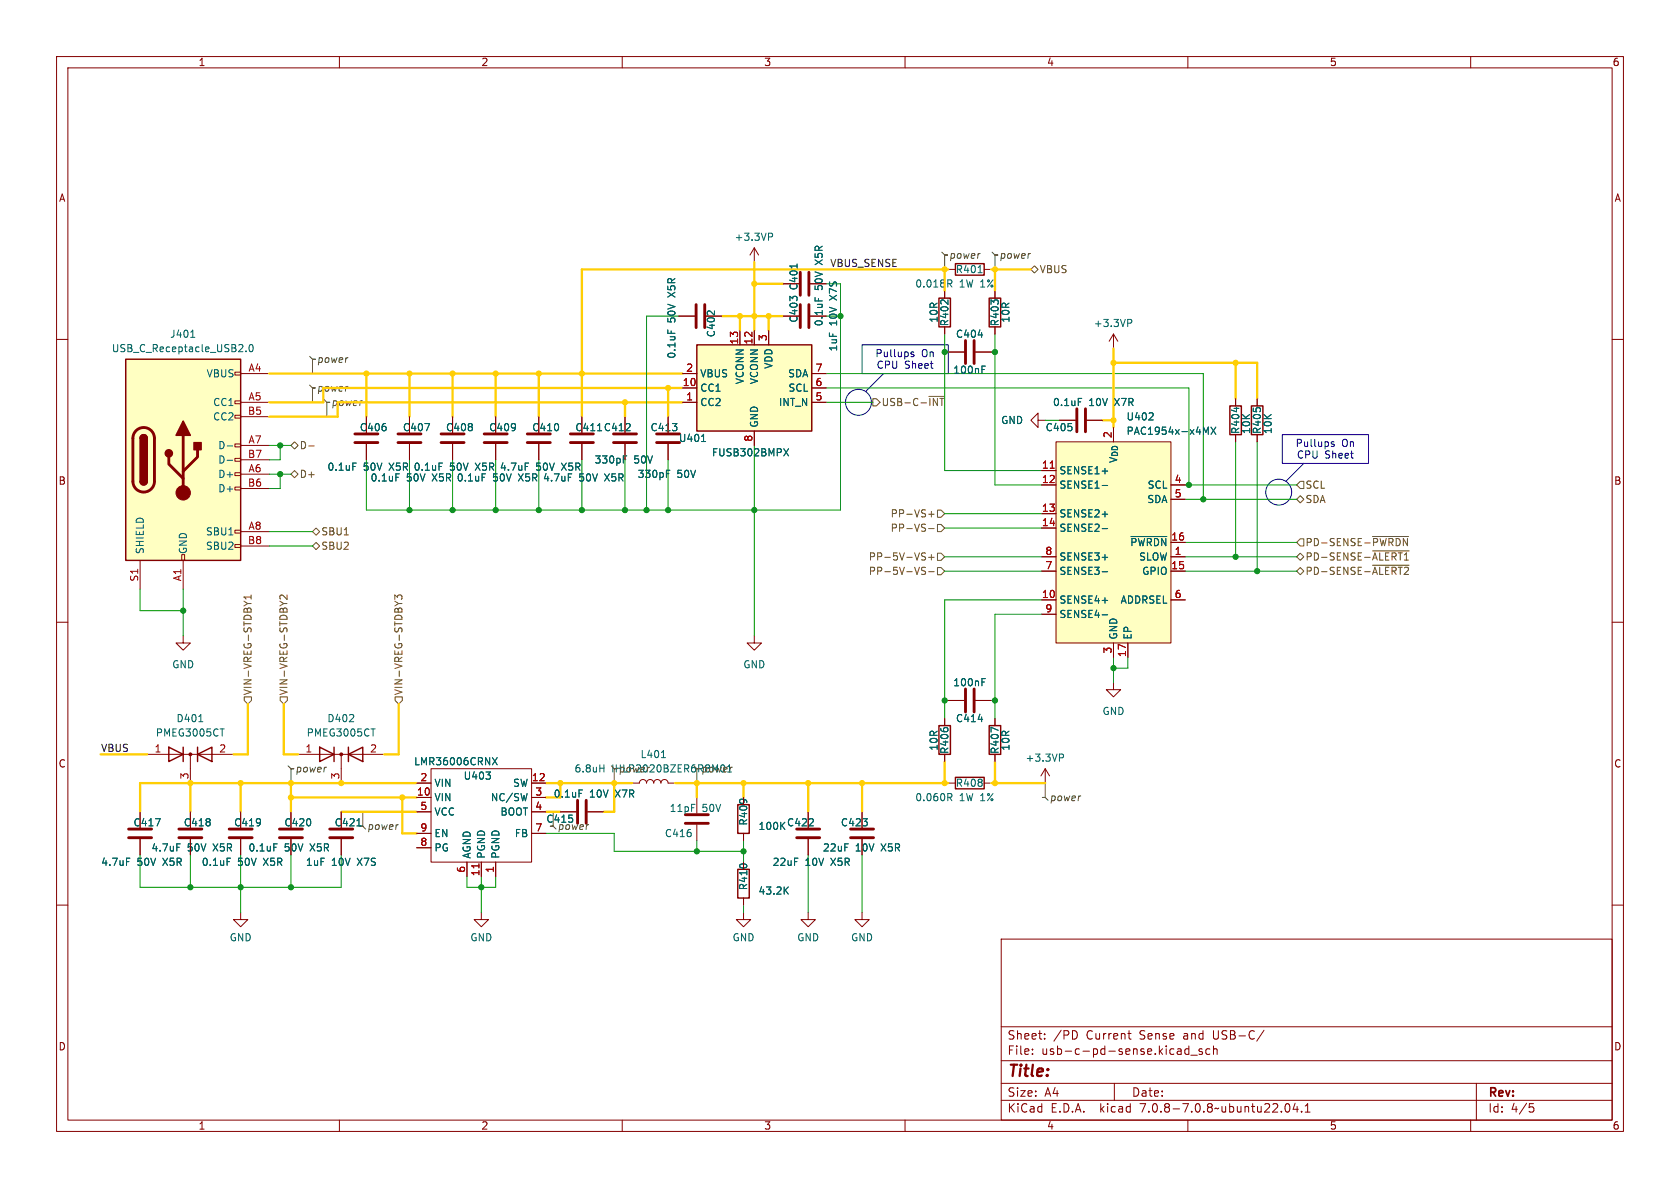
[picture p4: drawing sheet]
<svg xmlns="http://www.w3.org/2000/svg" width="297mm" height="210mm" viewBox="0 0 297 210" stroke-linecap="round" stroke-linejoin="round" font-family="sans-serif">
<g fill="none" stroke="#840000" stroke-width=".18">
<path d="M10 10h277v190h-277zM12 12h273v186h-273zM60 10v2M110 10v2M160 10v2M210 10v2M260 10v2M10 60h2M120 55.9h2.8M124.8 55.9h2.8M130.8 58.4v2.6M133.3 43.8l-.7 1.3"/>
<path d="M133.3 43.8v2.6M133.3 58.4v2.6M133.3 43.8l.8 1.3M135.9 58.4v2.6M138.4 55.9h2.8M138.4 50.2h2.8M143.3 55.9h2.7M143.3 50.2h2.7M167 51.4v1.3M167 57.8v1.3M167.6 47.6h1.3M174 47.6h1.3"/>
<path d="M175.9 51.4v1.3M175.9 57.8v1.3M196.8 59.1v2.5M196.8 59.1l-.7 1.2M196.8 59.1l.8 1.2M285 60h2M41.5 78.5h1v.5h-1zM41.5 73.4h1v.5h-1zM41.5 70.9h1v.5h-1zM41.5 65.8h1v.5h-1zM42.5 66h5.1M42.5 71.1h5.1"/>
<path d="M42.5 78.7h5.1M42.5 73.7h5.1M64.8 73.7v2.8M64.8 78.5v2.8M72.4 73.7v2.8M72.4 78.5v2.8M80 73.7v2.8M80 78.5v2.8M87.6 73.7v2.8M87.6 78.5v2.8M95.2 73.7v2.8M95.2 78.5v2.8"/>
<path d="M102.9 73.7v2.8M102.9 78.5v2.8M110.5 73.7v2.8M110.5 78.5v2.8M118.1 73.7v2.8M118.1 78.5v2.8M120.6 66h2.6M120.6 71.1h2.6M120.6 68.6h2.6M133.3 76.2v2.5M143.5 66h2.5M143.5 71.1h2.5"/>
<path d="M143.5 68.6h2.5M167.6 62.2h2.8M172.5 62.2h2.8M183.5 74.3v-1.3l-1.3 1.3 1.3 1.3v-1.3h1.3M186.7 78.1h20.3v35.6h-20.3zM187.3 74.3h2.8M192.2 74.3h2.7M218.4 70.5v1.3M218.4 76.8v1.3M222.2 70.5v1.3M222.2 76.8v1.3M24.8 99.1v5"/>
<path d="M32.1 98h.5v1.1h-.5zM32.4 99.1v5M41.5 96.3h1v.5h-1zM41.5 93.7h1v.5h-1zM41.5 86.1h1v.5h-1zM41.5 83.6h1v.5h-1zM41.5 81h1v.5h-1zM42.5 83.8h5.1M42.5 94h5.1M42.5 86.4h5.1M42.5 81.3h5.1M42.5 96.5h5.1"/>
<path d="M184.1 98.4h2.6M184.1 83.2h2.6M184.1 85.7h2.6M184.1 90.8h2.6M184.1 93.3h2.6M207 98.4h2.5M207 85.7h2.5M207 95.9h2.5M207 88.3h2.5M10 110h2M32.4 112.4v1.3h1.3l-1.3 1.2-1.3-1.2h1.3M133.3 112.4v1.3h1.3l-1.3 1.2-1.2-1.2h1.2"/>
<path d="M184.1 106h2.6M184.1 101h2.6M184.1 108.6h2.6M196.8 113.7v2.5M199.4 113.7v2.5M207 106h2.5M207 101h2.5M285 110h2M26 133.4h15.3M33.7 133.4v5M52.7 133.4h15.2M60.3 133.4v5"/>
<path d="M73.7 138.4h2.5M76.2 135.9h17.8v16.5h-17.8zM94 138.4h2.5M111.8 138.4h1.2a.64 .64 0 0 1 .7-.6 .64 .64 0 0 1 .6 .6 .64 .64 0 0 1 .6-.6 .64 .64 0 0 1 .7 .6 .64 .64 0 0 1 .6-.6 .64 .64 0 0 1 .6 .6 .64 .64 0 0 1 .7-.6 .64 .64 0 0 1 .6 .6h1.3M167 127v1.3M167 133.4v1.2M167.6 138.4h1.3M167.6 123.8h2.8M172.5 123.8h2.8M174 138.4h1.3M175.9 127v1.3M175.9 133.4v1.2"/>
<path d="M184.8 135.9l-.8 1.3M184.8 135.9v2.5M184.8 135.9l.7 1.3M196.8 120.7v1.2h1.3l-1.3 1.3-1.2-1.3h1.2M10 160h2M24.8 143.5v2.8M24.8 148.3v2.8M33.7 143.5v2.8M33.7 148.3v2.8M42.5 143.5v2.8M42.5 148.3v2.8M51.4 143.5v2.8"/>
<path d="M51.4 148.3v2.8M60.3 143.5v2.8M60.3 148.3v2.8M73.7 141h2.5M73.7 143.5h2.5M73.7 147.3h2.5M73.7 149.9h2.5M82.5 152.4v2.5M85.1 152.4v2.5M87.6 152.4v2.5M94 141h2.5M94 143.5h2.5"/>
<path d="M94 147.3h2.5M99.1 143.5h2.8M103.9 143.5h2.8M123.2 141v2.8M123.2 145.8v2.8M131.4 141v1.2M131.4 147.3v1.3M131.4 152.4v1.3M131.4 158.8v1.2M142.9 143.5v2.8M142.9 148.3v2.8M152.4 143.5v2.8"/>
<path d="M152.4 148.3v2.8M285 160h2M42.5 161.3v1.3h1.3l-1.3 1.2-1.2-1.2h1.2M85.1 161.3v1.3h1.3l-1.3 1.2-1.3-1.2h1.3M131.4 161.3v1.3h1.3l-1.3 1.2-1.2-1.2h1.2M142.9 161.3v1.3h1.2l-1.2 1.2-1.3-1.2h1.3M152.4 161.3v1.3h1.3l-1.3 1.2-1.3-1.2h1.3M177 166h108v32h-108zM60 198v2M110 198v2M160 198v2M177 194.5h108"/>
<path d="M177 191.5h108M177 187.5h108M177 181.5h108M182.5 186.3v.1M182.5 185.5v.1M184.7 183.6v.1M184.7 182.8v.1M190.3 182.4l.2 .4-.2 .7M197 191.5v3M199.4 182.7h.6M199.7 183.6l.3 .1M210 198v2"/>
<path d="M210.2 184.9v1.5M210.2 185.5l-.5-.1-.2 .3v.4l.1 .2h.6M210.5 186.5h1.2M212.5 185.5l-.3-.1-.2 .2v.2l.5 .2v.3h-.5M213.9 185.5l-.4-.1-.3 .3v.4l.1 .2h.6M214.5 185.5l.2-.1 .4 .1 .1 .9M214.5 184.9v1.5M223.5 182.1l-1.3 2M227.3 195.2l.2-.1a.81 .81 0 0 1 .6 .6 .81 .81 0 0 1-.3 .8l-.1 .1a.81 .81 0 0 1-.4-1.4zM229 195l-.4 1.1h.9M229.3 195.6v1M230.1 196.5v.1"/>
<path d="M230.7 196.6h.9M230.7 195.5l.5-.4v1.5M260 198v2M261 191.5v6.5M270.4 195.1h.7M270.5 195.7h.4l.3 .3-.2 .5-.5 .1"/>
</g>
<g fill="none" stroke="#840000" stroke-width=".51">
<path d="M123.1 53.8v4.1M124.6 53.8v4.1M141.5 48.1v4.1M141.5 53.8v4.1M143 48.1v4.1M143 53.8v4.1M24.1 76.1a1.91 1.91 0 0 1 2-.4 1.91 1.91 0 0 1 1.2 1.8v7.6a1.91 1.91 0 0 1-1.9 1.9 1.91 1.91 0 0 1-1.9-1.9v-7.8l.2-.6zM32.4 77v10.1M34.9 79.5v1.3l-2.5 2.5M62.7 78.2h4.1M62.7 76.7h4.1M70.4 78.2h4"/>
<path d="M70.4 76.7h4M78 78.2h4M78 76.7h4M85.6 78.2h4.1M85.6 76.7h4.1M93.2 78.2h4.1M93.2 76.7h4.1M100.8 78.2h4.1M100.8 76.7h4.1M108.5 78.2h4M108.5 76.7h4M116.1 78.2h4"/>
<path d="M116.1 76.7h4M170.7 60.2v4.1M172.2 60.2v4.1M190.4 72.3v4M191.9 72.3v4M29.8 80.8v1.2l2.6 2.6M170.7 121.8v4.1M172.2 121.8v4.1M22.7 146.6h4.1M22.7 148.1h4.1M31.6 146.6h4.1M31.6 148.1h4.1"/>
<path d="M40.5 146.6h4.1M40.5 148.1h4.1M49.4 146.6h4.1M49.4 148.1h4.1M58.3 146.6h4.1M58.3 148.1h4.1M102.1 141.5v4M103.6 141.5v4M121.2 144h4M121.2 145.5h4M140.8 146.6h4.1M140.8 148.1h4.1"/>
<path d="M150.4 146.6h4M150.4 148.1h4"/>
</g>
<g fill="none" stroke="#840000" stroke-width=".25">
<path d="M166 52.7h2v5.1h-2zM168.9 46.6h5.1v2h-5.1zM174.9 52.7h2v5.1h-2zM22.2 63.5h20.3v35.6h-20.3zM24.8 77.5a.64 .64 0 0 1 .6-.7 .64 .64 0 0 1 .6 .7M123.2 61h20.3v15.2h-20.3zM217.4 71.8h2.1v5h-2.1zM221.2 71.8h2.1v5h-2.1zM24.8 85.1a.64 .64 0 0 0 .6 .6 .64 .64 0 0 0 .6-.6M29.8 132.1l2.6 1.3-2.6 1.2zM32.4 132.1v2.5M34.9 132.1v2.5"/>
<path d="M34.9 133.4l2.6-1.3v2.5zM56.5 132.1l2.6 1.3-2.6 1.2zM59.1 132.1v2.5M61.6 132.1v2.5M61.6 133.4l2.5-1.3v2.5zM166 128.3h2v5.1h-2zM168.9 137.4h5.1v2h-5.1zM174.9 128.3h2v5.1h-2zM130.4 153.7h2.1v5.1h-2.1zM130.4 142.2h2.1v5.1h-2.1z"/>
</g>
<g fill="none" stroke="#006464" stroke-width=".18">
<path d="M33.7 59.6h.7M118.1 58.3v.6M135.9 41.2h.4l.3 .3-.1 .3-.6 .1M140.9 46.7v.7M144.1 52.6v.6M167.6 49.5h.4l.3 .2-.1 .4h-.6M167.9 50.1l.4 .6M172.9 48.2h.7M172.9 59.2h.8M199.4 56.5h.4l.3 .2-.1 .4h-.6M40.2 78.8h.9M43.5 62.1v.1"/>
<path d="M44.1 61l.2-.1a.68 .68 0 0 1 .5 .6 .68 .68 0 0 1-.5 .7l-.2-.1-.1-.4zM75.1 74.9h.8l-.5 1.2M124 78h.7M138.6 79.3l.8 1.3M139.4 79.3l-.8 1.3M173.6 65.3h.4M173.6 64.7h.6M190.6 70.4h.6M203.1 74.2h.8M203.8 73.1v.4M213.2 76.4l.4-.9v1.3M214.1 75.5l.8 1.3"/>
<path d="M214.9 75.5l-.8 1.3M218.6 72v.8M40.2 81.4h.9M62.4 81.9h.6M77.6 81.9h.6M92.9 81.9h.6M110.2 81.2h.4M110.2 80.6h.6M117.8 83.7h.4M117.8 83.1h.6M194.9 83.3h.9M194.9 85.8h.9"/>
<path d="M194.9 90.9h.9M194.9 93.4h.9M194.9 98.5h.9M199.9 94.8h6.4M173.6 120h.6M194.9 106.1h.9M194.9 101.1h.9M194.9 108.7h.9M35.1 127.6h.8M38.9 128.8h.7M65.6 128.8h.7M85.9 136.5h.8l-.4 .5"/>
<path d="M86.6 137.1v.5M87.1 133.9l.8 1.3M87.9 133.9l-.8 1.3M102.4 139.6h.6M106 135.8h.8M106.8 135.2v1.3M116.9 133.9h.8M172.9 127.2h.8M173.6 120.6h.4M176.5 129.1l-1.3-.5v.8M187.3 133.3h.5l.2 .2-.1 .4-.6 .1M22.4 151.7h.6"/>
<path d="M27.5 144.7h.8l-.5 1.3M31.3 149.2h.6M40.1 151.7h.7M48.4 149.2h.6M63.1 146h.7M93.2 140.3l-.3 1.2M138.2 145.9l.6 .7M138.8 145.4l-.8 .7M138.8 157.3l.6 .8M139.4 156.8l-.8 .7M167.6 140.3h.4l.3 .2-.1 .4h-.6M167.9 140.9l.4 .6"/>
</g>
<path d="M185.7 82.8h.7M84.7 152.7v.7" fill="none" stroke="#a90000" stroke-width=".18"/>
<g fill="#ffffc2" stroke="#ffffc2" stroke-width=".18">
<path d="M186.7 78.1h20.3v35.6h-20.3z"/>
<path d="M22.2 63.5h20.3v35.6h-20.3z"/>
<path d="M123.2 61h20.3v15.2h-20.3z"/>
</g>
<g fill="#840000" stroke="#840000" stroke-width=".25">
<path d="M24.8 85.1h1.2a.64 .64 0 0 1-.6 .6 .64 .64 0 0 1-.6-.6z"/>
<path d="M24.8 77.5h1.2v7.6h-1.2z"/>
<path d="M25 77a.64 .64 0 0 1 .6-.1 .64 .64 0 0 1 .4 .6h-1.2z"/>
<path d="M32.4 74.4l1.3 2.6h-2.6z"/>
<path d="M34.3 78.2h1.3v1.3h-1.3z"/>
<circle cx="29.8" cy="80.1" r=".63"/>
</g>
<g fill="#840000" stroke="#840000" stroke-width=".18">
<circle cx="32.4" cy="87.1" r="1.27"/>
<circle cx="33.7" cy="133.3" r=".25"/>
<circle cx="60.3" cy="133.3" r=".25"/>
</g>
<path d="M166.5 44.6l.5 .5h.5h-.5v2.5M175.4 44.6l.5 .5h.5h-.5v2.5M54.7 63l.5 .5h.6h-.6v2.5M54.7 68.1l.5 .5h.6h-.6v2.5M57.3 70.6l.5 .5h.5h-.5v2.6M50.9 135.4l.5 .5h.5h-.5v2.5M108.1 135.4l.5 .5h.5h-.5v2.5M122.7 135.4l.5 .5h.5h-.5v2.5M184.8 138.4v2.6h-.5h.5l.5 .5M64.1 143.5v2.6h-.5h.5l.5 .5M97.8 143.5v2.6h-.5h.5l.5 .5" fill="none" stroke="#484848" stroke-width=".18"/>
<g fill="none" stroke="#725600" stroke-width=".18">
<path d="M182.2 47.6l.7-.6 .6 .6-.6 .7zM51.4 78.7l.7-.6 .6 .6-.6 .7zM54.6 78.8h.9M154.3 70.5h.6l.7 .6-.7 .7h-.6zM51.4 83.8l.7-.6 .6 .6-.6 .7zM55.2 96.5l.7-.6 .6 .6-.6 .7zM55.2 94l.7-.7 .6 .7-.6 .6zM163 98.3l.5 .2 .1 .1-.1 .3-.4 .1M163 97.8h.6M164.2 90.9h.9M164.2 98.5h.9M164.2 93.4h.9"/>
<path d="M164.7 90.4v1M164.7 98v1M165.7 90.2h.7l.6 .6-.6 .6h-.7zM165.7 97.8h.7l.6 .6-.6 .7h-.7zM165.7 92.7h.7l.6 .6-.6 .7h-.7zM229.2 88.3l.7-.7 .6 .7-.6 .6zM229.2 98.4l.7-.6 .6 .6-.6 .7zM229.9 95.3h.6v1.2h-.6l-.7-.6zM229.9 85.1h.6v1.3h-.6l-.7-.7zM242.7 99.9h6.4M242.7 97.4h6.4M242.7 94.8h6.3"/>
<path d="M43.1 106.3l.7 .4M43.8 106.7h.6M43.8 106.7l-.7 .4M44.4 105.2v.7M44.4 105.5h-1.3l.4 .4M49.5 106.3l.6 .4M50.7 105.2v.8l-.9-.8-.3 .2 .1 .5M69.8 106v-.8l.5 .4 .1-.4h.5l.2 .2-.2 .6M69.8 106.3l.7 .4M163.6 100.3h-.5l-.1 .1v.4l.5 .2 .1 .3-.2 .2h-.5M164.2 101.1h.9M165.7 100.3h.7l.6 .7-.6 .6h-.7z"/>
<path d="M229.2 101l.7-.7 .6 .7-.6 .6zM43.2 123.2h1.2v.6l-.6 .7-.6-.7zM49.5 123.2h1.3v.6l-.6 .7-.7-.7zM69.8 123.2h1.3v.6l-.6 .7-.7-.7z"/>
</g>
<g fill="none" stroke="#0000c2" stroke-width=".18">
<path d="M152.4 61h15.2v5h-15.2zM156.2 66l-3.2 3.2M161.5 62.3l-.3-.1-.2 .2 .1 .2 .4 .1v.3h-.5M226.7 76.8h15.2v5.1h-15.2zM235.8 78.1h-.3l-.2 .2 .1 .1 .4 .2v.3h-.5M230.5 81.9l-3.2 3.2"/>
<circle cx="151.8" cy="71.1" r="2.29"/>
<circle cx="226.1" cy="87" r="2.29"/>
</g>
<g fill="none" stroke="#009600" stroke-width=".18">
<path d="M120 55.9h-5.7v34.3M146 50.2h2.6v40h-83.8v-8.9M146 55.9h2.6M167 59.1v24.1h17.1M175.9 59.1v26.6h8.2M47.6 78.7h3.8M49.5 78.7v2.6h-1.9M133.3 78.7v33.7M146 66h66.7v22.3M146 68.6h64.2v17.1M146 71.1h8.3M167 62.2h.6"/>
<path d="M175.3 62.2h.6M184.8 74.3h2.5M218.4 78.1v20.3M222.2 78.1v22.9M47.6 94h7.6M47.6 83.8h3.8M47.6 96.5h7.6M49.5 83.8v2.6h-1.9M72.4 81.3v8.9M80 81.3v8.9M87.6 81.3v8.9M95.2 81.3v8.9"/>
<path d="M102.9 81.3v8.9M110.5 81.3v8.9M118.1 81.3v8.9M167 98.4h17.1M167 90.8h17.1M167 93.3h17.1M209.5 98.4h19.7M209.5 85.7h19.7M209.5 88.3h19.7M209.5 95.9h19.7M24.8 104.1v3.9h7.6M32.4 104.1v8.3"/>
<path d="M167 101h17.1M184.1 108.6h-8.2v18.4M184.1 106h-17.1v21M196.8 116.2v4.5M199.4 116.2v1.9h-2.6M209.5 101h19.7M167 123.8h.6M175.3 123.8h.6M24.8 151.1v5.7h35.5v-5.7M33.7 151.1v5.7M42.5 151.1v10.2M51.4 151.1v5.7"/>
<path d="M82.5 154.9v1.9h5.1v-1.9M85.1 154.9v6.4M96.5 147.3h12.1v3.2h22.8M123.2 148.6v1.9M131.4 148.6v3.8M142.9 151.1v10.2M152.4 151.1v10.2M131.4 160v1.3"/>
</g>
<g fill="none" stroke="#ffce04" stroke-width=".41">
<path d="M127.6 55.9h10.8M130.8 55.9v2.5M133.3 46.4v12M133.3 50.2h5.1M135.9 55.9v2.5M167 47.6v3.8M167.6 47.6h-64.7v26.1M175.3 47.6h6.9M175.9 47.6v3.8M47.6 66h73M64.8 66v7.7M72.4 66v7.7"/>
<path d="M80 66v7.7M87.6 66v7.7M95.2 66v7.7M110.5 71.1v2.6M118.1 68.6v5.1M120.6 68.6h-63.5v2.5h-9.5M120.6 71.1h-60.9v2.6h-12.1M194.9 74.3h1.9M196.8 61.6v14M196.8 64.1h25.4v6.4M218.4 64.1v6.4M17.8 133.4h8.2"/>
<path d="M33.7 138.4v5.1M42.5 138.4v5.1M43.8 124.5v8.9h-2.5M50.2 124.5v8.9h2.5M51.4 138.4v5.1M70.5 124.5v8.9h-2.6M73.7 138.4h-48.9v5.1M96.5 138.4h15.3M99.1 138.4v2.6h-2.6M108.6 138.4v5.1h-1.9M119.4 138.4h48.2M123.2 138.4v2.6"/>
<path d="M131.4 138.4v2.6M142.9 138.4v5.1M152.4 138.4v5.1M167 134.6v3.8M175.3 138.4h9.5M175.9 134.6v3.8M51.4 141h22.3M60.3 143.5h13.4M71.1 141v6.3h2.6M96.5 143.5h2.6"/>
</g>
<g fill="#009600" stroke="#009600" stroke-width=".18">
<circle cx="51.4" cy="156.8" r=".46"/>
<circle cx="42.5" cy="156.8" r=".46"/>
<circle cx="33.7" cy="156.8" r=".46"/>
<circle cx="72.4" cy="90.2" r=".46"/>
<circle cx="49.5" cy="78.7" r=".46"/>
<circle cx="49.5" cy="83.8" r=".46"/>
<circle cx="102.9" cy="90.2" r=".46"/>
<circle cx="95.2" cy="90.2" r=".46"/>
<circle cx="80" cy="90.2" r=".46"/>
<circle cx="87.6" cy="90.2" r=".46"/>
<circle cx="114.3" cy="90.2" r=".46"/>
<circle cx="110.5" cy="90.2" r=".46"/>
<circle cx="118.1" cy="90.2" r=".46"/>
<circle cx="85.1" cy="156.8" r=".46"/>
<circle cx="32.4" cy="108" r=".46"/>
<circle cx="167" cy="123.8" r=".46"/>
<circle cx="133.3" cy="90.2" r=".46"/>
<circle cx="196.8" cy="118.1" r=".46"/>
<circle cx="175.9" cy="62.2" r=".46"/>
<circle cx="148.6" cy="55.9" r=".46"/>
<circle cx="123.2" cy="150.5" r=".46"/>
<circle cx="131.4" cy="150.5" r=".46"/>
<circle cx="212.7" cy="88.3" r=".46"/>
<circle cx="210.2" cy="85.7" r=".46"/>
<circle cx="222.2" cy="101" r=".46"/>
<circle cx="218.4" cy="98.4" r=".46"/>
<circle cx="167" cy="62.2" r=".46"/>
<circle cx="175.9" cy="123.8" r=".46"/>
</g>
<g fill="#ffce04" stroke="#ffce04" stroke-width=".18">
<circle cx="51.4" cy="138.4" r=".46"/>
<circle cx="42.5" cy="138.4" r=".46"/>
<circle cx="33.7" cy="138.4" r=".46"/>
<circle cx="51.4" cy="141" r=".46"/>
<circle cx="72.4" cy="66" r=".46"/>
<circle cx="80" cy="66" r=".46"/>
<circle cx="64.8" cy="66" r=".46"/>
<circle cx="110.5" cy="71.1" r=".46"/>
<circle cx="102.9" cy="66" r=".46"/>
<circle cx="87.6" cy="66" r=".46"/>
<circle cx="95.2" cy="66" r=".46"/>
<circle cx="99.1" cy="138.4" r=".46"/>
<circle cx="60.3" cy="138.4" r=".46"/>
<circle cx="71.1" cy="141" r=".46"/>
<circle cx="108.6" cy="138.4" r=".46"/>
<circle cx="118.1" cy="68.6" r=".46"/>
<circle cx="175.9" cy="47.6" r=".46"/>
<circle cx="135.9" cy="55.9" r=".46"/>
<circle cx="133.3" cy="50.2" r=".46"/>
<circle cx="133.3" cy="55.9" r=".46"/>
<circle cx="130.8" cy="55.9" r=".46"/>
<circle cx="167" cy="47.6" r=".46"/>
<circle cx="131.4" cy="138.4" r=".46"/>
<circle cx="123.2" cy="138.4" r=".46"/>
<circle cx="142.9" cy="138.4" r=".46"/>
<circle cx="152.4" cy="138.4" r=".46"/>
<circle cx="167" cy="138.4" r=".46"/>
<circle cx="196.8" cy="74.3" r=".46"/>
<circle cx="196.8" cy="64.1" r=".46"/>
<circle cx="218.4" cy="64.1" r=".46"/>
<circle cx="175.9" cy="138.4" r=".46"/>
</g>
<text font-size="2.8" fill="#840000" x="178" y="190.9">Title:</text>
<g font-size="2.1" fill="#840000">
<text x="178" y="184">Sheet:</text>
<text x="186.2" y="184">/PD</text>
<text x="192.1" y="184">Current</text>
<text x="201.6" y="184">Sense</text>
<text x="209.5" y="184">and</text>
<text x="214.9" y="184">USB-C/</text>
<text x="178" y="186.7">File:</text>
<text x="184.1" y="186.7">usb-c-pd-sense.kicad_sch</text>
<text x="178" y="196.9">KiCad</text>
<text x="178" y="194.1">Size:</text>
<text x="184.7" y="194.1">A4</text>
<text x="185.7" y="196.9">E.D.A.</text>
<text x="194.6" y="196.9">kicad</text>
<text x="200" y="194.1">Date:</text>
<text x="201.8" y="196.9">7.0.8-7.0.8~ubuntu22.04.1</text>
<text x="263" y="194.3">Rev:</text>
<text x="263" y="196.9">Id:</text>
<text x="267.1" y="196.9">4/5</text>
</g>
<g font-size="1.8" fill="#840000">
<text x="35" y="11.9">1</text>
<text x="85" y="11.9">2</text>
<text x="135" y="11.9">3</text>
<text x="185" y="11.9">4</text>
<text x="235" y="11.9">5</text>
<text x="285" y="11.9">6</text>
<text x="10.3" y="35.9">A</text>
<text x="285.3" y="35.9">A</text>
<text x="10.3" y="85.9">B</text>
<text x="285.3" y="85.9">B</text>
<text x="10.3" y="135.9">C</text>
<text x="285.3" y="135.9">C</text>
<text x="10.3" y="185.9">D</text>
<text x="285.3" y="185.9">D</text>
<text x="35" y="199.9">1</text>
<text x="85" y="199.9">2</text>
<text x="135" y="199.9">3</text>
<text x="185" y="199.9">4</text>
<text x="235" y="199.9">5</text>
<text x="285" y="199.9">6</text>
</g>
<g font-size="1.8" fill="#006464">
<text x="129.8" y="42.8">+3.3VP</text>
<text x="145.6" y="46.7" transform="rotate(-90 145.6 46.7)">X5R</text>
<text x="119.6" y="52.4" transform="rotate(-90 119.6 52.4)">X5R</text>
<text x="141.2" y="51.4" transform="rotate(-90 141.2 51.4)">C401</text>
<text x="145.6" y="51.3" transform="rotate(-90 145.6 51.3)">50V</text>
<text x="148.2" y="52.9" transform="rotate(-90 148.2 52.9)">X7S</text>
<text x="161.7" y="51">0.018R</text>
<text x="168.9" y="48.5">R401</text>
<text x="169.6" y="51">1W 1%</text>
<text x="30" y="59.9">J401</text>
<text x="119.6" y="57.1" transform="rotate(-90 119.6 57.1)">50V</text>
<text x="126.6" y="59.7" transform="rotate(-90 126.6 59.7)">C402</text>
<text x="141.2" y="57.1" transform="rotate(-90 141.2 57.1)">C403</text>
<text x="145.6" y="57.8" transform="rotate(-90 145.6 57.8)">0.1uF</text>
<text x="148.2" y="57.6" transform="rotate(-90 148.2 57.6)">10V</text>
<text x="166" y="57.1" transform="rotate(-90 166 57.1)">10R</text>
<text x="167.9" y="57.8" transform="rotate(-90 167.9 57.8)">R402</text>
<text x="168.9" y="59.9">C404</text>
<text x="176.8" y="57.8" transform="rotate(-90 176.8 57.8)">R403</text>
<text x="178.7" y="57.1" transform="rotate(-90 178.7 57.1)">10R</text>
<text x="193.3" y="58">+3.3VP</text>
<text x="19.7" y="62.5">USB_C_Receptacle_USB2.0</text>
<text x="119.6" y="63.5" transform="rotate(-90 119.6 63.5)">0.1uF</text>
<text x="136.8" y="65.3" transform="rotate(-90 136.8 65.3)">VDD</text>
<text x="148.2" y="62.2" transform="rotate(-90 148.2 62.2)">1uF</text>
<text x="36.4" y="66.9">VBUS</text>
<text x="37.6" y="72">CC1</text>
<text x="123.7" y="72">CC2</text>
<text x="123.7" y="69.4">CC1</text>
<text x="123.7" y="66.9">VBUS</text>
<text x="131.7" y="68" transform="rotate(-90 131.7 68)">VCONN</text>
<text x="134.2" y="68" transform="rotate(-90 134.2 68)">VCONN</text>
<text x="137.6" y="72">INT_N</text>
<text x="139.2" y="66.9">SDA</text>
<text x="139.3" y="69.4">SCL</text>
<text x="168.4" y="66.3">100nF</text>
<text x="186.1" y="72">0.1uF</text>
<text x="192.5" y="72">10V</text>
<text x="197.2" y="72">X7R</text>
<text x="37.6" y="74.5">CC2</text>
<text x="63.5" y="76.4">C406</text>
<text x="71.1" y="76.4">C407</text>
<text x="78.7" y="76.4">C408</text>
<text x="86.4" y="76.4">C409</text>
<text x="94" y="76.4">C410</text>
<text x="101.6" y="76.4">C411 C412</text>
<text x="114.9" y="76.4">C413</text>
<text x="134.2" y="75.7" transform="rotate(-90 134.2 75.7)">GND</text>
<text x="176.9" y="75.2">GND</text>
<text x="184.8" y="76.4">C405</text>
<text x="199.1" y="74.5">U402</text>
<text x="199.1" y="77.1">PAC1954x-x4MX</text>
<text x="219.3" y="76.8" transform="rotate(-90 219.3 76.8)">R404</text>
<text x="221.2" y="76.8" transform="rotate(-90 221.2 76.8)">10K</text>
<text x="223.1" y="76.8" transform="rotate(-90 223.1 76.8)">R405</text>
<text x="225" y="76.8" transform="rotate(-90 225 76.8)">10K</text>
<text x="38.5" y="79.6">D-</text>
<text x="38.5" y="82.1">D-</text>
<text x="57.8" y="83.4">0.1uF</text>
<text x="64.2" y="83.4">50V</text>
<text x="68.9" y="83.4">X5R</text>
<text x="73" y="83.4">0.1uF</text>
<text x="79.5" y="83.4">50V</text>
<text x="84.1" y="83.4">X5R</text>
<text x="88.3" y="83.4">4.7uF</text>
<text x="94.7" y="83.4">50V</text>
<text x="99.4" y="83.4">X5R</text>
<text x="105" y="82.1">330pF</text>
<text x="112.1" y="82.1">50V</text>
<text x="119.9" y="78.3">U401</text>
<text x="125.8" y="80.9">FUSB302BMPX</text>
<text x="197.7" y="82" transform="rotate(-90 197.7 82)">V_{DD}</text>
<text x="38.5" y="84.7">D+</text>
<text x="38.5" y="87.2">D+</text>
<text x="65.4" y="85.3">0.1uF</text>
<text x="71.8" y="85.3">50V</text>
<text x="76.5" y="85.3">X5R</text>
<text x="80.7" y="85.3">0.1uF</text>
<text x="87.1" y="85.3">50V</text>
<text x="91.8" y="85.3">X5R</text>
<text x="95.9" y="85.3">4.7uF</text>
<text x="102.3" y="85.3">50V</text>
<text x="107" y="85.3">X5R</text>
<text x="112.6" y="84.7">330pF</text>
<text x="119.7" y="84.7">50V</text>
<text x="187.2" y="84">SENSE1+</text>
<text x="187.2" y="86.6">SENSE1-</text>
<text x="202.7" y="89.1">SDA</text>
<text x="202.8" y="86.6">SCL</text>
<text x="36.3" y="94.8">SBU1</text>
<text x="187.2" y="91.7">SENSE2+</text>
<text x="187.2" y="94.2">SENSE2-</text>
<text x="25.6" y="98" transform="rotate(-90 25.6 98)">SHIELD</text>
<text x="33.2" y="98" transform="rotate(-90 33.2 98)">GND</text>
<text x="36.3" y="97.4">SBU2</text>
<text x="187.2" y="101.8">SENSE3-</text>
<text x="187.2" y="99.3">SENSE3+</text>
<text x="199.7" y="96.7">~{PWRDN}</text>
<text x="201.3" y="99.3">SLOW</text>
<text x="201.8" y="101.8">GPIO</text>
<text x="187.2" y="106.9">SENSE4+</text>
<text x="198" y="106.9">ADDRSEL</text>
<text x="187.2" y="109.4">SENSE4-</text>
<text x="197.7" y="113.2" transform="rotate(-90 197.7 113.2)">GND</text>
<text x="200.3" y="113.2" transform="rotate(-90 200.3 113.2)">EP</text>
<text x="30.3" y="118.3">GND</text>
<text x="131.3" y="118.3">GND</text>
<text x="168.4" y="121.5">100nF</text>
<text x="27.4" y="130.4">PMEG3005CT</text>
<text x="31.1" y="127.9">D401</text>
<text x="54.1" y="130.4">PMEG3005CT</text>
<text x="57.8" y="127.9">D402</text>
<text x="168.9" y="127.9">C414</text>
<text x="194.8" y="126.6">GND</text>
<text x="73.1" y="135.5">LMR36006CRNX</text>
<text x="101.5" y="136.8">6.8uH</text>
<text x="108.1" y="136.8">IHLP2020BZER6R8M01</text>
<text x="113.1" y="134.2">L401</text>
<text x="166" y="132.8" transform="rotate(-90 166 132.8)">10R</text>
<text x="167.9" y="133.4" transform="rotate(-90 167.9 133.4)">R406</text>
<text x="176.8" y="133.4" transform="rotate(-90 176.8 133.4)">R407</text>
<text x="178.7" y="132.8" transform="rotate(-90 178.7 132.8)">10R</text>
<text x="181.2" y="134.8">+3.3VP</text>
<text x="76.7" y="141.8">VIN</text>
<text x="76.7" y="139.3">VIN</text>
<text x="81.9" y="138">U403</text>
<text x="86.7" y="141.8">NC/SW</text>
<text x="90.6" y="139.3">SW</text>
<text x="97.8" y="141.2">0.1uF</text>
<text x="104.2" y="141.2">10V</text>
<text x="108.9" y="141.2">X7R</text>
<text x="118.3" y="143.7">11pF</text>
<text x="124.1" y="143.7">50V</text>
<text x="161.7" y="141.8">0.060R</text>
<text x="168.9" y="139.3">R408</text>
<text x="169.6" y="141.8">1W 1%</text>
<text x="23.5" y="146.3">C417</text>
<text x="32.4" y="146.3">C418</text>
<text x="41.3" y="146.3">C419</text>
<text x="50.2" y="146.3">C420</text>
<text x="59.1" y="146.3">C421</text>
<text x="76.7" y="144.4">VCC</text>
<text x="76.7" y="148.2">EN</text>
<text x="88.4" y="144.4">BOOT</text>
<text x="90.9" y="148.2">FB</text>
<text x="96.5" y="145.6">C415</text>
<text x="117.4" y="148.2">C416</text>
<text x="132.3" y="146" transform="rotate(-90 132.3 146)">R409</text>
<text x="134" y="146.9">100K</text>
<text x="139" y="146.3">C422</text>
<text x="148.6" y="146.3">C423</text>
<text x="17.8" y="153.3">4.7uF</text>
<text x="24.2" y="153.3">50V</text>
<text x="26.7" y="150.7">4.7uF</text>
<text x="28.9" y="153.3">X5R</text>
<text x="33.1" y="150.7">50V</text>
<text x="35.6" y="153.3">0.1uF</text>
<text x="37.8" y="150.7">X5R</text>
<text x="42" y="153.3">50V</text>
<text x="43.8" y="150.7">0.1uF</text>
<text x="46.7" y="153.3">X5R</text>
<text x="50.3" y="150.7">50V</text>
<text x="54" y="153.3">1uF</text>
<text x="54.9" y="150.7">X5R</text>
<text x="58.6" y="153.3">10V</text>
<text x="63.3" y="153.3">X7S</text>
<text x="76.7" y="150.7">PG</text>
<text x="83.4" y="151.9" transform="rotate(-90 83.4 151.9)">AGND</text>
<text x="86" y="151.9" transform="rotate(-90 86 151.9)">PGND</text>
<text x="88.5" y="151.9" transform="rotate(-90 88.5 151.9)">PGND</text>
<text x="136.5" y="153.3">22uF</text>
<text x="142.3" y="153.3">10V</text>
<text x="145.4" y="150.7">22uF</text>
<text x="147" y="153.3">X5R</text>
<text x="151.2" y="150.7">10V</text>
<text x="155.9" y="150.7">X5R</text>
<text x="132.3" y="157.5" transform="rotate(-90 132.3 157.5)">R410</text>
<text x="134" y="158.3">43.2K</text>
<text x="40.5" y="166.6">GND</text>
<text x="83.1" y="166.6">GND</text>
<text x="129.4" y="166.6">GND</text>
<text x="140.8" y="166.6">GND</text>
<text x="150.4" y="166.6">GND</text>
</g>
<g font-size="1.8" fill="#0f0f0f">
<text x="146.7" y="47.3">VBUS_SENSE</text>
<text x="17.8" y="133">VBUS</text>
</g>
<g font-size="1.8" fill="#484848">
<text x="167.7" y="45.9">power</text>
<text x="176.6" y="45.9">power</text>
<text x="55.9" y="64.4">power</text>
<text x="55.9" y="69.4">power</text>
<text x="58.5" y="72">power</text>
<text x="52.1" y="136.8">power</text>
<text x="109.3" y="136.8">power</text>
<text x="123.9" y="136.8">power</text>
<text x="185.5" y="141.8">power</text>
<text x="64.8" y="146.9">power</text>
<text x="98.5" y="146.9">power</text>
</g>
<g font-size="1.8" fill="#725600">
<text x="183.7" y="48.5">VBUS</text>
<text x="155.8" y="72">USB-C-~{INT}</text>
<text x="52.9" y="79.6">D-</text>
<text x="52.9" y="84.7">D+</text>
<text x="230.7" y="89.1">SDA</text>
<text x="230.7" y="86.6">SCL</text>
<text x="56.7" y="94.8">SBU1</text>
<text x="157.4" y="91.7">PP-VS+</text>
<text x="157.4" y="94.2">PP-VS-</text>
<text x="56.7" y="97.4">SBU2</text>
<text x="153.5" y="99.3">PP-5V-VS+</text>
<text x="153.5" y="101.8">PP-5V-VS-</text>
<text x="230.7" y="101.8">PD-SENSE-~{ALERT2}</text>
<text x="230.7" y="99.3">PD-SENSE-~{ALERT1}</text>
<text x="230.7" y="96.7">PD-SENSE-~{PWRDN}</text>
<text x="44.7" y="123" transform="rotate(-90 44.7 123)">VIN-VREG-STDBY1</text>
<text x="51" y="123" transform="rotate(-90 51 123)">VIN-VREG-STDBY2</text>
<text x="71.3" y="123" transform="rotate(-90 71.3 123)">VIN-VREG-STDBY3</text>
</g>
<g font-size="1.8" fill="#a90000">
<text x="43.8" y="65.8">A4</text>
<text x="121.2" y="65.8">2</text>
<text x="130.6" y="61" transform="rotate(-90 130.6 61)">13</text>
<text x="133.1" y="61" transform="rotate(-90 133.1 61)">12</text>
<text x="135.6" y="60.4" transform="rotate(-90 135.6 60.4)">3</text>
<text x="144.1" y="65.8">7</text>
<text x="43.8" y="70.9">A5</text>
<text x="120.6" y="68.3">10</text>
<text x="121.2" y="70.9">1</text>
<text x="144.1" y="70.9">5</text>
<text x="144.1" y="68.3">6</text>
<text x="43.7" y="73.4">B5</text>
<text x="196.6" y="77.5" transform="rotate(-90 196.6 77.5)">2</text>
<text x="43.7" y="81">B7</text>
<text x="43.8" y="83.6">A6</text>
<text x="43.8" y="78.5">A7</text>
<text x="133.1" y="78.2" transform="rotate(-90 133.1 78.2)">8</text>
<text x="184.1" y="82.9">11</text>
<text x="43.7" y="86.1">B6</text>
<text x="184.1" y="85.5">12</text>
<text x="207.6" y="85.5">4</text>
<text x="207.6" y="88">5</text>
<text x="43.8" y="93.7">A8</text>
<text x="184.1" y="90.6">13</text>
<text x="184.1" y="93.1">14</text>
<text x="207" y="95.6">16</text>
<text x="43.7" y="96.3">B8</text>
<text x="184.7" y="100.7">7</text>
<text x="184.7" y="98.2">8</text>
<text x="207" y="100.7">15</text>
<text x="207.6" y="98.2">1</text>
<text x="24.5" y="102.9" transform="rotate(-90 24.5 102.9)">S1</text>
<text x="32.1" y="102.9" transform="rotate(-90 32.1 102.9)">A1</text>
<text x="184.1" y="105.8">10</text>
<text x="207.6" y="105.8">6</text>
<text x="184.7" y="108.3">9</text>
<text x="196.6" y="115.6" transform="rotate(-90 196.6 115.6)">3</text>
<text x="199.1" y="116.2" transform="rotate(-90 199.1 116.2)">17</text>
<text x="27.2" y="133.1">1</text>
<text x="33.4" y="137.9" transform="rotate(-90 33.4 137.9)">3</text>
<text x="38.7" y="133.1">2</text>
<text x="53.9" y="133.1">1</text>
<text x="60.1" y="137.9" transform="rotate(-90 60.1 137.9)">3</text>
<text x="65.3" y="133.1">2</text>
<text x="73.6" y="140.7">10</text>
<text x="74.2" y="138.2">2</text>
<text x="74.2" y="143.3">5</text>
<text x="93.9" y="138.2">12</text>
<text x="94.5" y="140.7">3</text>
<text x="94.5" y="143.3">4</text>
<text x="74.2" y="149.6">8</text>
<text x="74.2" y="147.1">9</text>
<text x="94.5" y="147.1">7</text>
<text x="82.3" y="154.4" transform="rotate(-90 82.3 154.4)">6</text>
<text x="84.8" y="155" transform="rotate(-90 84.8 155)">11</text>
<text x="87.4" y="154.4" transform="rotate(-90 87.4 154.4)">1</text>
</g>
<g font-size="1.8" fill="#0000c2">
<text x="154.7" y="63.3">Pullups</text>
<text x="154.9" y="65.4">CPU</text>
<text x="159.9" y="65.4">Sheet</text>
<text x="162.9" y="63.3">On</text>
<text x="229" y="79.2">Pullups</text>
<text x="229.2" y="81.3">CPU</text>
<text x="234.2" y="81.3">Sheet</text>
<text x="237.2" y="79.2">On</text>
</g>
</svg>
